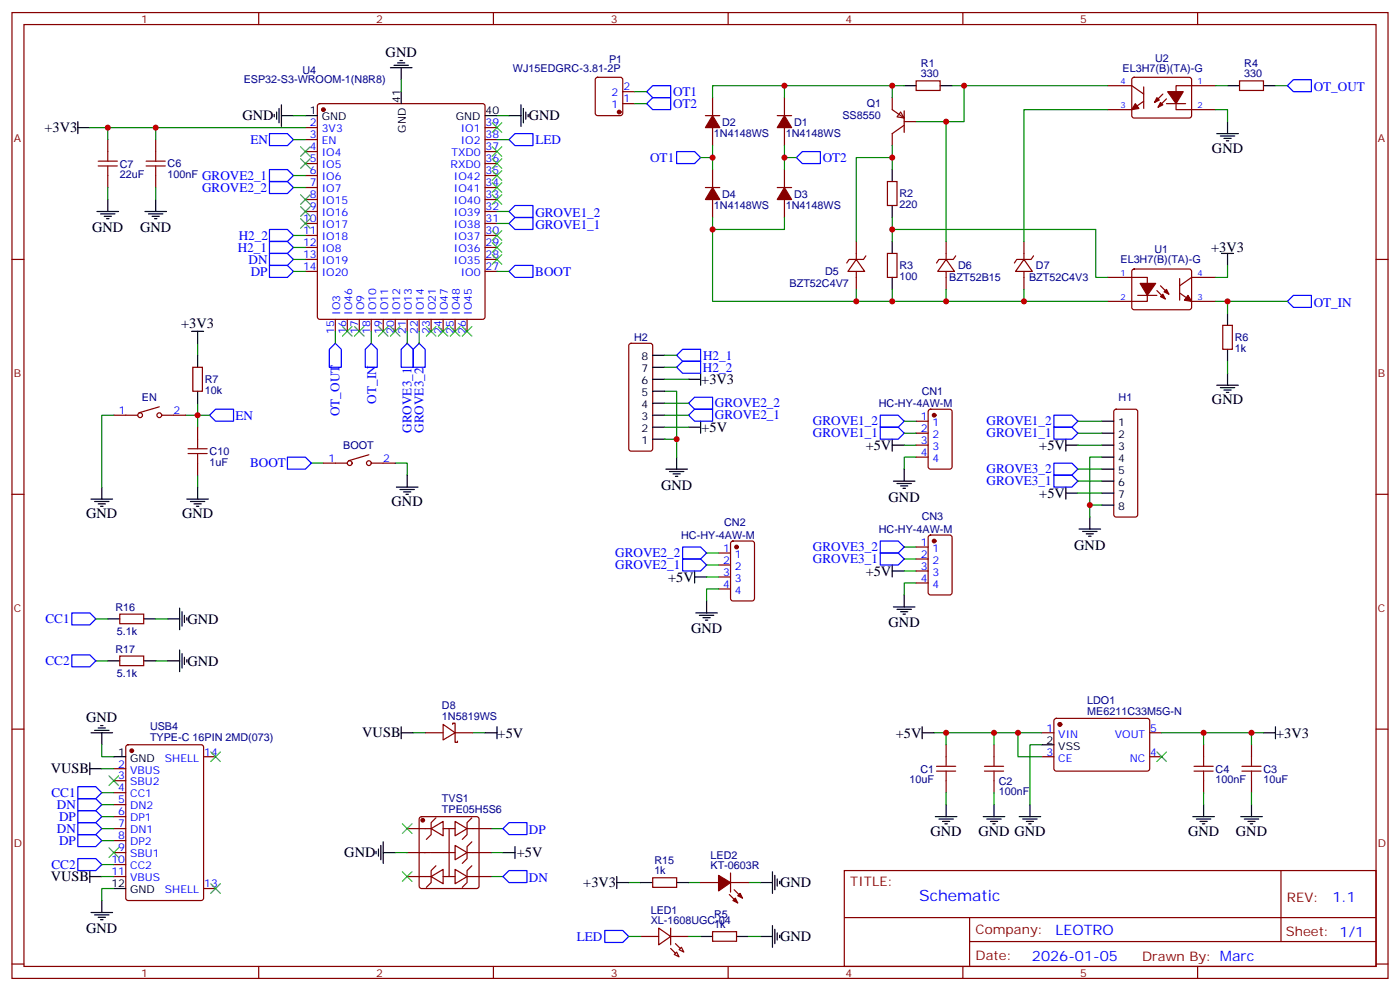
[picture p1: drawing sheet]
<svg xmlns="http://www.w3.org/2000/svg" width="412mm" height="292mm" viewBox="0 0 412 292" stroke-linecap="round" stroke-linejoin="round" font-family="sans-serif">
<g fill="none" stroke="#870000" stroke-width=".35">
<path d="M3.5 3.7h405.4v284.3h-405.4zM7.1 7.2h398.2v277.3h-398.2zM76.2 3.7v3.5M145.3 3.7v3.5M214.5 3.7v3.5M283.6 3.7v3.5M352.8 3.7v3.5M90 37.6h3.5M93.7 30.7l.5-.2h48l.5 .2 .2 .5v62.1l-.3 .5-.4 .2h-48l-.5-.2-.2-.5v-62.1zM142.9 37.6h3.5M175.6 23l.4-.2h6.7l.5 .2 .2 .5v9.8l-.2 .5-.5 .2h-6.7l-.5-.2-.2-.5v-9.8zM183.4 30.5h3.6"/>
<path d="M183.4 27h3.6M207.8 34h4.2M209.9 28.8v5.2M209.9 37.6v5.3M229 34h4.2M231.1 28.8v5.2M231.1 37.6v5.3M262.8 28.8v3.5l3.5 2.4M265.3 33l1 1.7-2.1-.3zM266.3 32.6v6.4M266.3 36.9l-3.5 2.4v3.6M266.3 35.8h3.6"/>
<path d="M269.9 23.8h7v2.8h-7zM326.3 25.2h7.1l3.5 2.5M333.6 23l.5-.2h16.5l.4 .7-.1 10.8-.6 .4h-16.5l-.4-.7v-10.5zM336.9 29.8l-3.5 2.5h-7.1M336.9 25.6v6.3M342.5 27.7l-2.4 2.5M343.6 29.1l-2.5 2.5M343.6 30.5h5.6M358.1 25.2h-11.7v7.1h11.7M365.1 23.8h7.1v2.8h-7.1zM31.7 41.1v3.5M31.7 51.7v3.5"/>
<path d="M45.9 41.1v3.5M45.9 51.7v3.5M90 55.2h3.5M90 41.1h3.5M90 44.6h3.5M90 48.2h3.5M90 51.7h3.5M90 58.7h3.5M142.9 55.2h3.5M142.9 41.1h3.5M142.9 44.6h3.5M142.9 48.2h3.5"/>
<path d="M142.9 51.7h3.5M142.9 58.7h3.5M207.8 55.2h4.2M209.9 49.9v5.3M209.9 58.7v5.3M229 55.2h4.2M231.1 49.9v5.3M231.1 58.7v5.3M261.4 53.4h2.8v7.1h-2.8zM3.5 76.4h3.6M90 76.4h3.5M90 62.3h3.5"/>
<path d="M90 65.8h3.5M90 69.3h3.5M90 72.8h3.5M90 79.9h3.5M142.9 76.4h3.5M142.9 62.3h3.5M142.9 65.8h3.5M142.9 69.3h3.5M142.9 72.8h3.5M142.9 79.9h3.5M252.2 76.4l2.5 3.5h-4.9zM252.2 71.1v5.3"/>
<path d="M252.2 79.9v5.3M255.1 75.3l-.7 1.1h-4.3l-.7 1M261.4 74.6h2.8v7.1h-2.8zM278.7 76.4l2.5 3.5h-5zM278.7 71.1v5.3M278.7 79.9v5.3M281.5 75.3l-.7 1.1h-4.2l-.7 1M301.6 76.4l2.5 3.5h-4.9zM301.6 71.1v5.3M301.6 79.9v5.3M304.4 75.3l-.7 1.1h-4.2l-.7 1M333.6 79.4l.5-.2 16.5 .1 .4 .6-.1 10.9-.6 .4-16.5-.1-.4-.6v-10.6z"/>
<path d="M405.3 76.4h3.6M98.8 94v3.5M102.3 94v3.5M105.8 94v3.5M109.4 94v3.5M112.9 94v3.5M116.4 94v3.5M119.9 94v3.5M123.5 94v3.5M127 94v3.5M130.5 94v3.5M134.1 94v3.5"/>
<path d="M137.6 94v3.5M326.3 81.7h11.7v7h-11.7M335.1 87h5.7M340.8 85.5l2.5 2.5M341.8 84.1l2.5 2.5M347.5 86.3l3.5 2.4h7.1M347.5 82v6.4M358.1 81.7h-7.1l-3.5 2.4M360.2 95.8h2.8v7h-2.8zM46.9 119.8l-6 1.7M56.8 108.1h2.8v7.1h-2.8zM185.4 101.3l.5-.2h5.7l.5 .2 .2 .5v30.3l-.3 .5-.4 .2h-5.7l-.5-.2-.2-.5v-30.3z"/>
<path d="M33.5 122.2h7.1M47.6 122.2h7.1M58.2 125.8v3.5M58.2 136.3v3.6M95.2 136.3h7.1M108.7 133.9l-6 1.7M109.4 136.3h7M269.9 124h3.5M269.9 127.5h3.5M269.9 131.1h3.5M269.9 134.6h3.5M273.6 120.7l.5-.2h5.7l.6 .4 .1 16.5-.5 .7h-5.9l-.6-.4-.1-16.5z"/>
<path d="M328.3 120.7l.5-.2h5.6l.5 .2 .2 .5v30.3l-.2 .5-.5 .2h-5.6l-.5-.2-.2-.5v-30.3zM3.5 145.5h3.6M215.4 159.5l.5-.2h5.6l.7 .4v16.5l-.4 .7h-5.9l-.7-.4v-16.5zM273.6 157.7l.5-.2h5.7l.6 .4 .1 16.5-.5 .7-5.9 .1-.6-.5-.1-16.5zM405.3 145.5h3.6M211.7 162.8h3.5M211.7 166.3h3.5M211.7 169.9h3.5M211.7 173.4h3.5M269.9 161h3.5M269.9 164.6h3.5M269.9 168.1h3.5"/>
<path d="M269.9 171.6h3.5M35.3 180.8h7v2.8h-7zM35.3 193.1h7v2.9h-7zM3.5 214.7h3.6M37.3 219.5l.4-.2h21.6l.6 .4 .1 44.7-.5 .7h-21.8l-.6-.4-.1-44.7zM125.2 215.7h5.3M130.5 213.3l3.6 2.4-3.6 2.1zM133.3 213.3v-.4h.8v2.8M134.1 215.7v2.8h.7v-.3M134.1 215.7h5.2M278.7 219.3v3.5M292.8 219.3v3.5"/>
<path d="M306.9 215.7h3.5M310.7 211.7l.4-.2h27.1l.5 .7-.1 14.4-.6 .4-27.1-.1-.5-.6v-14.1zM338.7 215.7h3.5M354.5 219.3v3.5M368.7 219.3v3.5M405.3 214.7h3.6M33.5 226.3h3.5M33.5 229.8h3.5M33.5 233.4h3.5M33.5 236.9h3.5M60 222.8h3.5M278.7 229.8v3.6"/>
<path d="M292.8 229.8v3.6M306.9 222.8h3.5M338.7 222.8h3.5M354.5 229.8v3.6M368.7 229.8v3.6M33.5 251h3.5M33.5 243.9h3.5M33.5 258.1h3.5M33.5 240.4h3.5M33.5 247.5h3.5M33.5 254.5h3.5M119.9 251h6.9"/>
<path d="M119.9 243.9h7.1M119.9 258.1h7.1M123.7 240.6l.5-.2h16.2l.5 .2 .2 .5v19.8l-.2 .5-.5 .2h-16.2l-.5-.2-.2-.5v-19.8zM127 243.9l3.5-2.1v4.3zM127 258.1l3.5-2.2v4.3zM128.4 240.8l-1.4 1.4v3.5l-1.4 1.4M128.4 254.9l-1.4 1.4v3.5l-1.4 1.4M134.1 248.9l3.5 2.1-3.5 2.1zM134.1 241.8l3.5 2.1-3.5 2.2zM134.1 255.9l3.5 2.2-3.5 2.1zM139 247.8l-1.4 1.4v3.6l-1.4 1.4M139 240.8l-1.4 1.4v3.5l-1.4 1.4"/>
<path d="M139 254.9l-1.4 1.4v3.5l-1.4 1.4M139.3 251h5.3M139.3 243.9h5.3M139.3 258.1h5.3M192.3 258.4h7v2.8h-7zM206.4 259.8h5.3M215.2 259.8h5.3M215.2 257v5.6M248.7 256.3h156.6v28.2h-156.6zM377.3 256.3v20.9M60 261.6h3.5M188.7 275.7h5.3"/>
<path d="M194 273.2l3.6 2.5-3.6 2.5zM197.6 275.7h5.2M197.6 273.2v5M200 279.6l.7-.7 .7 1.4zM209.9 274.3h7.1v2.8h-7.1zM214.8 263.3l2.5 2.5M216.3 261.9l2.4 2.5M248.7 270.1h156.5M285.6 277.2h119.6M285.6 270.1v14.2M3.5 283.8h3.6M76.2 284.5v3.5"/>
<path d="M145.3 284.5v3.5M198.6 281l.7-.7 .7 1.4zM214.5 284.5v3.5M283.6 284.5v3.5M352.8 284.5v3.5M405.3 283.8h3.6"/>
<circle cx="41.3" cy="122.2" r=".71"/>
<circle cx="46.9" cy="122.2" r=".71"/>
<circle cx="103" cy="136.3" r=".71"/>
<circle cx="108.7" cy="136.3" r=".71"/>
</g>
<g fill="#870000" stroke="#870000" stroke-width=".35">
<path d="M334.4 30.5l1.1 1.4-2.1 .4z"/>
<path d="M341.8 30.2l.7 .7-1.4 .7z"/>
<path d="M340.8 28.8l.7 .7-1.4 .7z"/>
<path d="M344 27h4.5l-2.1 3.5z"/>
<path d="M231.1 34l2.1 3.6h-4.2z"/>
<path d="M231.1 55.2l2.1 3.5h-4.2z"/>
<path d="M209.9 55.2l2.1 3.5h-4.2z"/>
<path d="M209.9 34l2.1 3.6h-4.2z"/>
<path d="M350 87l1 1.7-2.1-.3z"/>
<path d="M341.8 87.3l.7-.7 .8 1.4z"/>
<path d="M343.6 85.2l.7 1.4-1.4-.7z"/>
<path d="M335.8 83.4h4.6l-2.4 3.6z"/>
<path d="M199 277.8l1.4 1.4z"/>
<path d="M197.6 279.2l1.4 1.4z"/>
<path d="M217.3 263.7l.7-.7 .7 1.4z"/>
<path d="M216.6 264.4l.7 1.4-1.4-.7z"/>
<path d="M211.7 257.7l3.5 2.1-3.5 2.5z"/>
<circle cx="312.2" cy="213.3" r=".53"/>
<circle cx="124.5" cy="241.5" r=".53"/>
<circle cx="38.8" cy="221" r=".53"/>
<circle cx="95.2" cy="32.3" r=".53"/>
<circle cx="217" cy="161" r=".53"/>
<circle cx="275.2" cy="122.2" r=".53"/>
<circle cx="182.4" cy="33" r=".53"/>
<circle cx="275.2" cy="159.3" r=".53"/>
</g>
<g fill="none" stroke="#008700" stroke-width=".35">
<path d="M26.5 37.6h63.5M31.7 37.6v3.5M45.9 37.6v3.5M86.4 34h3.6M118.2 23.5v3.5M146.4 34h3.5M187 30.5h3.5M187 27h3.5M231.1 25.2v3.6M262.8 25.2v3.6M266.3 25.2h-56.4v3.6M278.7 35.8v35.3"/>
<path d="M280.5 25.2h45.8M284 25.2v10.6h-14.1M326.3 32.3h-24.7v38.8M358.1 32.3h3.5v3.5M358.1 25.2h3.5M375.7 25.2h3.5M31.7 55.2v3.5M45.9 55.2v3.5M86.4 41.1h3.6M86.4 51.7h3.6M86.4 55.2h3.6M146.4 41.1h3.5"/>
<path d="M206.4 46.4h3.5M209.9 42.9v7M231.1 42.9v7M231.1 46.4h3.5M262.8 46.4h-10.6v24.7M262.8 42.9v7M86.4 79.9h3.6M86.4 76.4h3.6M86.4 72.8h3.6M86.4 69.3h3.6M146.4 79.9h3.5M146.4 65.8h3.5"/>
<path d="M146.4 62.3h3.5M209.9 64v24.7h116.4M231.1 64v3.6h-21.2M262.8 67.6h60v14.1h3.5M262.8 64v7.1M361.6 78.1v3.6h-3.5M98.8 97.5v3.6M109.4 97.5v3.6M119.9 97.5v3.6M123.5 97.5v3.6M252.2 85.2v3.5M262.8 85.2v3.5"/>
<path d="M278.7 85.2v3.5M301.6 85.2v3.5M358.1 88.7h3.5v3.6M361.6 88.7h17.6M58.2 101.1v3.5M58.2 118.7v7.1M195.8 115.2h3.5v19.4M195.8 118.7h7M195.8 111.7h7M195.8 104.6h3.5M195.8 108.1h3.5M361.6 106.4v3.5"/>
<path d="M33.5 122.2h-3.5v21.2M54.7 122.2h7M58.2 139.9v3.5M91.7 136.3h3.5M116.4 136.3h3.5v3.6M195.8 122.2h7M195.8 129.3h3.5M195.8 125.8h7M266.3 131.1h3.6M266.3 127.5h3.6M266.3 124h3.6M269.9 134.6h-3.6v3.5"/>
<path d="M317.5 131.1h7.1M317.5 127.5h7.1M317.5 124h7.1M317.5 138.1h7.1M324.6 134.6h-3.6v17.6M317.5 145.2h7.1M317.5 141.6h7.1M321 148.7h3.6M208.1 169.9h3.6M208.1 166.3h3.6M208.1 162.8h3.6M211.7 173.4h-3.6v3.5"/>
<path d="M266.3 168.1h3.6M266.3 164.6h3.6M266.3 161h3.6M269.9 171.6h-3.6v3.6M28.2 182.2h3.5M28.2 194.6h3.5M45.9 182.2h3.5M45.9 194.6h3.5M30 219.3v3.5h3.5M121.7 215.7h3.5M139.3 215.7h3.6M275.2 215.7h31.7"/>
<path d="M278.7 215.7v3.6M292.8 215.7v3.6M299.9 215.7v7.1h7M306.9 219.3h-3.5v17.6M342.2 215.7h30M354.5 215.7v3.6M368.7 215.7v3.6M30 226.3h3.5M30 233.4h3.5M30 236.9h3.5M278.7 233.4v3.5M292.8 233.4v3.5"/>
<path d="M354.5 233.4v3.5M368.7 233.4v3.5M30 243.9h3.5M30 258.1h3.5M30 240.4h3.5M30 247.5h3.5M30 254.5h3.5M116.4 251h3.5M144.6 243.9h3.6M144.6 251h3.6M144.6 258.1h3.6M185.2 259.8h3.5"/>
<path d="M202.8 259.8h3.6M220.5 259.8h3.5M33.5 261.6h-3.5v3.5M185.2 275.7h3.5M202.8 275.7h3.6M220.5 275.7h3.5"/>
</g>
<g fill="none" stroke="#00f" stroke-width=".35">
<path d="M79.4 39.3h5.3l1.7 1.8-1.7 1.8h-5.3zM192.3 25.2h5.3v3.6h-5.3l-1.8-1.8zM192.3 28.8h5.3v3.5h-5.3l-1.8-1.8zM381 23.5h5.3v3.5h-5.3l-1.8-1.8zM79.4 53.4h5.3l1.7 1.8-1.7 1.8h-5.3zM79.4 49.9h5.3l1.7 1.8-1.7 1.7h-5.3zM149.9 41.1l1.8-1.8h5.3v3.6h-5.3zM199.3 44.6h5.3l1.8 1.8-1.8 1.8h-5.3zM234.6 46.4l1.8-1.8h5.3v3.6h-5.3zM79.4 74.6h5.3l1.7 1.8-1.7 1.7h-5.3zM79.4 78.1h5.3l1.7 1.8-1.7 1.8h-5.3zM79.4 71.1h5.3l1.7 1.7-1.7 1.8h-5.3z"/>
<path d="M79.4 67.6h5.3l1.7 1.7-1.7 1.8h-5.3zM149.9 79.9l1.8-1.8h5.3v3.6h-5.3zM151.7 60.5h5.3v3.5h-5.3l-1.8-1.7zM151.7 64h5.3v3.6h-5.3l-1.8-1.8zM381 87h5.3v3.5h-5.3l-1.8-1.8zM97 102.8l1.8-1.7 1.7 1.7v5.3h-3.5zM107.6 102.8l1.8-1.7 1.7 1.7v5.3h-3.5zM119.9 101.1l1.8 1.7v5.3h-3.5v-5.3zM123.5 101.1l1.7 1.7v5.3h-3.5v-5.3zM199.3 108.1l1.8-1.7h5.3v3.5h-5.3zM201.1 102.8h5.3v3.6h-5.3l-1.8-1.8zM204.6 116.9h5.3v3.6h-5.3l-1.8-1.8z"/>
<path d="M63.5 120.5h5.3v3.5h-5.3l-1.8-1.8zM84.7 134.6h5.3l1.7 1.7-1.7 1.8h-5.3zM204.6 120.5h5.3v3.5h-5.3l-1.8-1.8zM259.3 125.8h5.3l1.7 1.7-1.7 1.8h-5.3zM259.3 122.2h5.3l1.7 1.8-1.7 1.8h-5.3zM310.4 122.2h5.3l1.8 1.8-1.8 1.8h-5.3zM310.4 125.8h5.3l1.8 1.7-1.8 1.8h-5.3zM310.4 139.9h5.3l1.8 1.7-1.8 1.8h-5.3zM310.4 136.3h5.3l1.8 1.8-1.8 1.8h-5.3zM259.3 159.3h5.3l1.7 1.7-1.7 1.8h-5.3zM201.1 164.6h5.3l1.7 1.7-1.7 1.8h-5.3zM201.1 161h5.3l1.7 1.8-1.7 1.8h-5.3z"/>
<path d="M259.3 162.8h5.3l1.7 1.8-1.7 1.7h-5.3zM21.2 180.4h5.3l1.7 1.8-1.7 1.8h-5.3zM21.2 192.8h5.3l1.7 1.8-1.7 1.7h-5.3zM22.9 238.7h5.3l1.8 1.7-1.8 1.8h-5.3zM22.9 231.6h5.3l1.8 1.8-1.8 1.7h-5.3zM22.9 235.1h5.3l1.8 1.8-1.8 1.8h-5.3zM22.9 242.2h5.3l1.8 1.7-1.8 1.8h-5.3zM22.9 245.7h5.3l1.8 1.8-1.8 1.7h-5.3zM22.9 252.8h5.3l1.8 1.7-1.8 1.8h-5.3zM148.2 243.9l1.7-1.7h5.3v3.5h-5.3zM148.2 258.1l1.7-1.8h5.3v3.5h-5.3zM178.2 273.9h5.2l1.8 1.8-1.8 1.8h-5.2z"/>
</g>
<g fill="none" stroke="#000" stroke-width=".35">
<path d="M115 19.9h6.4M116.1 19.2h4.2M117.1 18.5h2.1M117.8 17.8h.7M118.2 19.9v3.6M22.9 37.6h3.6M22.9 35.8v3.5M80.8 33.7v.7M81.5 33v2.1M82.2 31.9v4.3M82.9 34h3.5M82.9 30.9v6.3"/>
<path d="M90 34h3.5M118.2 27v3.5M142.9 34h3.5M149.9 34h3.6M153.5 30.9v6.3M154.2 31.9v4.3M154.9 33v2.1M155.6 33.7v.7M266.3 25.2h3.6M276.9 25.2h3.6M358.4 39.3h6.4M361.6 25.2h3.5"/>
<path d="M361.6 35.8v3.5M372.2 25.2h3.5M31.7 58.7v3.6M45.9 58.7v3.6M262.8 49.9v3.5M359.5 40h4.2M360.5 40.7h2.2M361.2 41.5h.7M28.6 62.3h6.3M29.6 63h4.3M30.7 63.7h2.1M31.4 64.4h.7"/>
<path d="M42.7 62.3h6.3M43.7 63h4.3M44.8 63.7h2.1M45.5 64.4h.7M262.8 60.5v3.5M262.8 71.1v3.5M359.8 74.6h3.6M361.6 74.6v3.5M56.4 97.5h3.6M58.2 97.5v3.6M262.8 81.7v3.5M361.6 92.3v3.5"/>
<path d="M58.2 104.6v3.5M58.2 115.2v3.5M192.3 118.7h3.5M192.3 115.2h3.5M192.3 111.7h3.5M192.3 108.1h3.5M192.3 104.6h3.5M202.8 111.7h3.6M206.4 109.9v3.5M358.4 113.4h6.4M359.5 114.1h4.2M360.5 114.8h2.2"/>
<path d="M361.2 115.5h.7M361.6 102.8v3.6M361.6 109.9v3.5M119.9 139.9v3.5M192.3 125.8h3.5M192.3 129.3h3.5M192.3 122.2h3.5M196.1 138.1h6.4M197.2 138.8h4.2M198.3 139.5h2.1M199.3 134.6v3.5M202.8 125.8h3.6"/>
<path d="M206.4 124v3.5M262.8 129.3v3.5M262.8 131.1h3.5M266.3 138.1v3.5M314 131.1h3.5M314 129.3v3.5M324.6 131.1h3.5M324.6 124h3.5M324.6 127.5h3.5M324.6 134.6h3.5M324.6 138.1h3.5M26.8 146.9h6.4"/>
<path d="M27.9 147.6h4.2M28.9 148.3h2.1M29.6 149h.7M30 143.4v3.5M55 146.9h6.4M56.1 147.6h4.2M57.1 148.3h2.2M57.9 149h.7M58.2 143.4v3.5M116.8 143.4h6.3M117.8 144.1h4.3M118.9 144.8h2.1"/>
<path d="M119.6 145.5h.7M199 140.2h.7M263.2 141.6h6.3M264.2 142.3h4.3M265.3 143.1h2.1M266 143.8h.7M314 145.2h3.5M314 143.4v3.5M317.9 155.8h6.3M318.9 156.5h4.2M320 157.2h2.1M320.7 157.9h.7"/>
<path d="M321 152.2v3.6M324.6 141.6h3.5M324.6 145.2h3.5M324.6 148.7h3.5M52.9 179v6.4M204.6 169.9h3.5M204.6 168.1v3.5M208.1 176.9v3.5M262.8 166.3v3.6M262.8 168.1h3.5M263.2 178.7h6.3M264.2 179.4h4.3"/>
<path d="M266.3 175.2v3.5M31.7 182.2h3.6M31.7 194.6h3.6M42.3 182.2h3.6M42.3 194.6h3.6M49.4 182.2h3.5M49.4 194.6h3.5M52.9 191.4v6.3M53.6 180.1v4.2M53.6 192.4v4.3M54.3 181.2v2.1M54.3 193.5v2.1"/>
<path d="M55 181.9v.7M55 194.2v.7M205 180.4h6.3M206 181.2h4.3M207.1 181.9h2.1M207.8 182.6h.7M265.3 180.1h2.1M266 180.8h.7M26.8 215.7h6.4M27.9 215h4.2M28.9 214.3h2.1M29.6 213.6h.7"/>
<path d="M30 215.7v3.6M118.2 215.7h3.5M118.2 214v3.5M142.9 215.7h3.5M146.4 214v3.5M271.6 215.7h3.6M271.6 214v3.5M306.9 219.3h3.5M372.2 215.7h3.5M375.7 214v3.5M26.5 226.3h3.5M26.5 224.5v3.6"/>
<path d="M33.5 222.8h3.5M278.7 236.9v3.5M292.8 236.9v3.5M303.4 236.9v3.5M354.5 236.9v3.5M368.7 236.9v3.5M26.5 256.3v3.5M26.5 258.1h3.5M110.8 250.6v.8M111.5 249.9v2.2M112.2 248.9v4.2M112.9 251h3.5"/>
<path d="M112.9 247.8v6.4M148.2 251h3.5M151.7 249.2v3.6M181.7 259.8h3.5M181.7 258.1v3.5M188.7 259.8h3.6M199.3 259.8h3.5M224 259.8h3.5M227.5 256.6v6.4M228.2 257.7v4.2M229 258.8v2.1M229.7 259.5v.7"/>
<path d="M275.5 240.4h6.4M276.6 241.1h4.2M277.6 241.8h2.2M278.3 242.5h.7M289.6 240.4h6.4M290.7 241.1h4.2M291.7 241.8h2.2M292.5 242.5h.7M300.2 240.4h6.4M301.3 241.1h4.2M302.3 241.8h2.1M303 242.5h.7"/>
<path d="M351.4 240.4h6.3M352.4 241.1h4.3M353.5 241.8h2.1M354.2 242.5h.7M365.5 240.4h6.3M366.5 241.1h4.3M367.6 241.8h2.1M368.3 242.5h.7M26.8 268.6h6.4M27.9 269.3h4.2M28.9 270.1h2.1M29.6 270.8h.7"/>
<path d="M30 265.1v3.5M33.5 261.6h3.5M206.4 275.7h3.5M217 275.7h3.5M224 275.7h3.5M227.5 272.5v6.4M228.2 273.6v4.2M229 274.6v2.2M229.7 275.3v.7"/>
</g>
<g fill="none" stroke="#a10000" stroke-width=".35">
<path d="M28.9 48.9h5.7M28.9 47.4h5.7M31.7 44.6v2.8M31.7 48.9v2.8M43 48.9h5.7M43 47.4h5.7M45.9 44.6v2.8M45.9 48.9v2.8M55.4 133.5h5.6M55.4 132.1h5.6M58.2 129.3v2.8M58.2 133.5v2.8"/>
<path d="M275.9 227h5.6M275.9 225.6h5.6M278.7 222.8v2.8M278.7 227v2.8M290 227h5.6M290 225.6h5.6M292.8 222.8v2.8M292.8 227v2.8M351.7 227h5.7M351.7 225.6h5.7M354.5 222.8v2.8M354.5 227v2.8"/>
<path d="M365.8 227h5.7M365.8 225.6h5.7M368.7 222.8v2.8M368.7 227v2.8"/>
</g>
<g fill="none" stroke="#3c3" stroke-width=".35">
<path d="M145 36.2l2.8 2.8M147.8 36.2l-2.8 2.8M88.5 43.2l2.9 2.8M88.5 46.7l2.9 2.9M88.5 57.3l2.9 2.8M91.4 43.2l-2.9 2.8M91.4 46.7l-2.9 2.9M91.4 57.3l-2.9 2.8M145 43.2l2.8 2.8M145 46.7l2.8 2.9M145 50.3l2.8 2.8M145 53.8l2.8 2.8"/>
<path d="M145 57.3l2.8 2.8M147.8 43.2l-2.8 2.8M147.8 46.7l-2.8 2.9M147.8 50.3l-2.8 2.8M147.8 53.8l-2.8 2.8M147.8 57.3l-2.8 2.8M88.5 60.9l2.9 2.8M88.5 64.4l2.9 2.8M91.4 60.9l-2.9 2.8M91.4 64.4l-2.9 2.8M145 75l2.8 2.8M145 71.4l2.8 2.9"/>
<path d="M145 67.9l2.8 2.8M147.8 75l-2.8 2.8M147.8 71.4l-2.8 2.9M147.8 67.9l-2.8 2.8M100.9 96.1l2.8 2.9M103.7 96.1l-2.8 2.9M104.4 96.1l2.8 2.9M107.2 96.1l-2.8 2.9M111.5 96.1l2.8 2.9M114.3 96.1l-2.8 2.9M115 96.1l2.8 2.9M117.8 96.1l-2.8 2.9"/>
<path d="M125.6 96.1l2.8 2.9M128.4 96.1l-2.8 2.9M129.1 96.1l2.8 2.9M131.9 96.1l-2.8 2.9M132.6 96.1l2.9 2.9M135.5 96.1l-2.9 2.9M136.2 96.1l2.8 2.9M139 96.1l-2.8 2.9M32.1 228.4l2.8 2.8M34.9 228.4l-2.8 2.8M62.1 221.4l2.8 2.8M64.9 221.4l-2.8 2.8"/>
<path d="M340.8 221.4l2.8 2.8M343.6 221.4l-2.8 2.8M32.1 249.6l2.8 2.8M34.9 249.6l-2.8 2.8M118.5 242.5l2.9 2.9M118.5 256.6l2.9 2.9M121.4 242.5l-2.9 2.9M121.4 256.6l-2.9 2.9M62.1 260.2l2.8 2.8M64.9 260.2l-2.8 2.8"/>
</g>
<path d="M127 251h7.1M130.5 243.9h3.6M130.5 258.1h3.6M132.3 243.9v14.2M137.6 243.9h1.7M137.6 251h1.7M137.6 258.1h1.7" fill="none" stroke="#800000" stroke-width=".35"/>
<g fill="#c00">
<circle cx="58.2" cy="122.2" r=".88"/>
<circle cx="278.7" cy="215.7" r=".88"/>
<circle cx="368.7" cy="215.7" r=".88"/>
<circle cx="299.9" cy="215.7" r=".88"/>
<circle cx="354.5" cy="215.7" r=".88"/>
<circle cx="292.8" cy="215.7" r=".88"/>
<circle cx="209.9" cy="67.6" r=".88"/>
<circle cx="262.8" cy="25.2" r=".88"/>
<circle cx="262.8" cy="88.7" r=".88"/>
<circle cx="262.8" cy="67.6" r=".88"/>
<circle cx="262.8" cy="46.4" r=".88"/>
<circle cx="301.6" cy="88.7" r=".88"/>
<circle cx="284" cy="25.2" r=".88"/>
<circle cx="278.7" cy="88.7" r=".88"/>
<circle cx="278.7" cy="35.8" r=".88"/>
<circle cx="252.2" cy="88.7" r=".88"/>
<circle cx="231.1" cy="46.4" r=".88"/>
<circle cx="209.9" cy="46.4" r=".88"/>
<circle cx="231.1" cy="25.2" r=".88"/>
<circle cx="361.6" cy="88.7" r=".88"/>
<circle cx="31.8" cy="37.6" r=".88"/>
<circle cx="45.9" cy="37.6" r=".88"/>
<circle cx="321" cy="148.7" r=".88"/>
<circle cx="199.3" cy="129.3" r=".88"/>
</g>
<text font-size="4.6" fill="#00f" x="270.8" y="265.3">Schematic</text>
<g font-size="4.2">
<text x="113.6" y="16.7">GND</text>
<text x="71.4" y="35.5">GND</text>
<text x="155.8" y="35.5">GND</text>
<text x="13.1" y="39">+3V3</text>
<text x="357" y="45">GND</text>
<text x="27.2" y="68.3">GND</text>
<text x="41.3" y="68.3">GND</text>
<text x="356.8" y="74.3">+3V3</text>
<text x="53.4" y="96.5">+3V3</text>
<text x="206.6" y="113.1">+3V3</text>
<text x="357" y="119.1">GND</text>
<text x="206.7" y="127.2">+5V</text>
<text x="255" y="132.5">+5V</text>
<text x="306.2" y="132.5">+5V</text>
<text x="115.4" y="149">GND</text>
<text x="194.8" y="144.2">GND</text>
<text x="261.8" y="147.7">GND</text>
<text x="306.2" y="146.6">+5V</text>
<text x="25.4" y="152.6">GND</text>
<text x="53.6" y="152.6">GND</text>
<text x="316.4" y="161.8">GND</text>
<text x="196.8" y="171.3">+5V</text>
<text x="255" y="169.5">+5V</text>
<text x="55.2" y="183.6">GND</text>
<text x="261.8" y="184.7">GND</text>
<text x="203.6" y="186.5">GND</text>
<text x="55.2" y="196">GND</text>
<text x="25.4" y="212.5">GND</text>
<text x="106.7" y="217.1">VUSB</text>
<text x="146.6" y="217.1">+5V</text>
<text x="263.9" y="217.1">+5V</text>
<text x="375.9" y="217.2">+3V3</text>
<text x="15" y="227.7">VUSB</text>
<text x="274.1" y="246.1">GND</text>
<text x="288.2" y="246.1">GND GND</text>
<text x="350" y="246.1">GND</text>
<text x="364.1" y="246.1">GND</text>
<text x="101.4" y="252.4">GND</text>
<text x="152.2" y="252.4">+5V</text>
<text x="15" y="259.5">VUSB</text>
<text x="171.8" y="261.2">+3V3</text>
<text x="229.8" y="261.2">GND</text>
<text x="25.4" y="274.7">GND</text>
<text x="229.8" y="277.1">GND</text>
</g>
<g font-size="4.2" fill="#00f">
<text x="392.5" y="265.6">1.1</text>
<text x="310.9" y="275.1">LEOTRO</text>
<text x="304" y="282.9">2026-01-05</text>
</g>
<g font-size="3.9" fill="#00f">
<text x="198.3" y="28.3">OT1</text>
<text x="387" y="26.7">OT_OUT</text>
<text x="198.3" y="31.8">OT2</text>
<text x="73.7" y="42.3">EN</text>
<text x="157.7" y="42.3">LED</text>
<text x="191.5" y="47.6">OT1</text>
<text x="242.4" y="47.7">OT2</text>
<text x="59.5" y="52.9">GROVE2_1</text>
<text x="59.5" y="56.5">GROVE2_2</text>
<text x="157.7" y="63.9">GROVE1_2</text>
<text x="70.3" y="70.6">H2_2</text>
<text x="157.7" y="67.4">GROVE1_1</text>
<text x="70.1" y="74.1">H2_1</text>
<text x="73.2" y="77.7">DN</text>
<text x="73.9" y="81.2">DP</text>
<text x="157.7" y="81.3">BOOT</text>
<text x="387" y="90.2">OT_IN</text>
<text x="207.1" y="105.9">H2_1</text>
<text x="207.1" y="109.4">H2_2</text>
<text x="110.8" y="118.8" transform="rotate(-90 110.8 118.8)">OT_IN</text>
<text x="210.6" y="120">GROVE2_2</text>
<text x="69.4" y="123.6">EN</text>
<text x="100" y="122.5" transform="rotate(-90 100 122.5)">OT_OUT</text>
<text x="210.6" y="123.5">GROVE2_1</text>
<text x="239.5" y="125.3">GROVE1_2</text>
<text x="290.6" y="125.3">GROVE1_2</text>
<text x="121.2" y="127.4" transform="rotate(-90 121.2 127.4)">GROVE3_1</text>
<text x="124.7" y="127.4" transform="rotate(-90 124.7 127.4)">GROVE3_2</text>
<text x="239.5" y="128.8">GROVE1_1</text>
<text x="290.6" y="128.8">GROVE1_1</text>
<text x="73.7" y="137.5">BOOT</text>
<text x="290.6" y="142.9">GROVE3_1</text>
<text x="290.6" y="139.4">GROVE3_2</text>
<text x="181.2" y="167.6">GROVE2_1</text>
<text x="181.2" y="164.1">GROVE2_2</text>
<text x="239.5" y="165.8">GROVE3_1</text>
<text x="239.5" y="162.3">GROVE3_2</text>
<text x="13.4" y="183.5">CC1</text>
<text x="13.4" y="195.8">CC2</text>
<text x="15.2" y="234.6">CC1</text>
<text x="16.8" y="238.2">DN</text>
<text x="16.8" y="245.2">DN</text>
<text x="17.4" y="241.7">DP</text>
<text x="155.8" y="245.5">DP</text>
<text x="17.4" y="248.8">DP</text>
<text x="15.2" y="255.8">CC2</text>
<text x="155.8" y="259.6">DN</text>
<text x="169.9" y="276.9">LED</text>
</g>
<g font-size="3.9" fill="#800">
<text x="250.5" y="260.9">TITLE:</text>
<text x="379.1" y="265.6">REV:</text>
<text x="287.4" y="275.1">Company:</text>
<text x="378.7" y="275.7">Sheet: 1/1</text>
<text x="287.4" y="282.8">Date:</text>
<text x="336.4" y="282.8">Drawn By: Marc</text>
</g>
<g font-size="3.2" fill="#800">
<text x="41.6" y="6.7">1</text>
<text x="110.8" y="6.7">2</text>
<text x="179.9" y="6.7">3</text>
<text x="249.1" y="6.7">4</text>
<text x="318.2" y="6.7">5</text>
<text x="4.1" y="41.8">A</text>
<text x="405.9" y="41.8">A</text>
<text x="4.1" y="110.9">B</text>
<text x="405.9" y="110.9">B</text>
<text x="4.1" y="180.1">C</text>
<text x="405.9" y="180.1">C</text>
<text x="4.1" y="249.2">D</text>
<text x="405.9" y="249.2">D</text>
<text x="41.6" y="287.5">1</text>
<text x="110.8" y="287.5">2</text>
<text x="179.9" y="287.5">3</text>
<text x="249.1" y="287.5">4</text>
<text x="318.2" y="287.5">5</text>
</g>
<g font-size="3.2" fill="#000080">
<text x="89.1" y="21.9">U4</text>
<text x="151.1" y="21.1">WJ15EDGRC-3.81-2P</text>
<text x="179.4" y="18.5">P1</text>
<text x="271.3" y="22.8">330</text>
<text x="271.3" y="19.6">R1</text>
<text x="330.7" y="21.1">EL3H7(B)(TA)-G</text>
<text x="340.2" y="18.1">U2</text>
<text x="366.5" y="22.8">330</text>
<text x="366.5" y="19.6">R4</text>
<text x="71.8" y="24.6">ESP32-S3-WROOM-1(N8R8)</text>
<text x="248.1" y="35.2">SS8550</text>
<text x="255.3" y="31.6">Q1</text>
<text x="210.3" y="40.5">1N4148WS</text>
<text x="212.7" y="37">D2</text>
<text x="231.5" y="40.5">1N4148WS</text>
<text x="233.9" y="37">D1</text>
<text x="35.3" y="52.5">22uF</text>
<text x="35.3" y="49.3">C7</text>
<text x="49.4" y="52.5">100nF</text>
<text x="49.4" y="49.3">C6</text>
<text x="212.7" y="58.1">D4</text>
<text x="233.9" y="58.1">D3</text>
<text x="264.9" y="58.1">R2</text>
<text x="210.3" y="61.6">1N4148WS</text>
<text x="231.5" y="61.6">1N4148WS</text>
<text x="264.9" y="61.3">220</text>
<text x="330.1" y="77.5">EL3H7(B)(TA)-G</text>
<text x="340.1" y="74.6">U1</text>
<text x="243.1" y="81">D5</text>
<text x="264.9" y="82.4">100</text>
<text x="264.9" y="79.3">R3</text>
<text x="279.6" y="82.8">BZT52B15</text>
<text x="282.2" y="79.3">D6</text>
<text x="303.1" y="82.8">BZT52C4V3</text>
<text x="305.2" y="79.3">D7</text>
<text x="232.6" y="84.6">BZT52C4V7</text>
<text x="186.8" y="100.5">H2</text>
<text x="363.7" y="100.5">R6</text>
<text x="363.7" y="103.6">1k</text>
<text x="60.3" y="112.8">R7</text>
<text x="41.8" y="118.1">EN</text>
<text x="60.3" y="116">10k</text>
<text x="258.9" y="119.8">HC-HY-4AW-M</text>
<text x="271.5" y="116.2">CN1</text>
<text x="329.5" y="118.1">H1</text>
<text x="61.7" y="137.1">1uF</text>
<text x="61.7" y="133.9">C10</text>
<text x="101.1" y="132.2">BOOT</text>
<text x="213.3" y="155">CN2</text>
<text x="271.5" y="153.2">CN3</text>
<text x="200.7" y="158.6">HC-HY-4AW-M</text>
<text x="258.9" y="156.9">HC-HY-4AW-M</text>
<text x="34" y="179.8">R16</text>
<text x="34.5" y="186.9">5.1k</text>
<text x="34" y="192.2">R17</text>
<text x="34.5" y="199.2">5.1k</text>
<text x="130.2" y="208.7">D8</text>
<text x="320.3" y="207.3">LDO1</text>
<text x="44.2" y="214.9">USB4</text>
<text x="130.2" y="211.8">1N5819WS</text>
<text x="320.3" y="210.4">ME6211C33M5G-N</text>
<text x="44.2" y="218.1">TYPE-C 16PIN 2MD(073)</text>
<text x="271.1" y="227.5">C1</text>
<text x="358.1" y="227.4">C4</text>
<text x="372.2" y="227.5">C3</text>
<text x="267.9" y="230.6">10uF</text>
<text x="294.2" y="231">C2</text>
<text x="358.1" y="230.6">100nF</text>
<text x="372.2" y="230.6">10uF</text>
<text x="130.2" y="239.4">TPE05H5S6</text>
<text x="130.2" y="236.1">TVS1</text>
<text x="294.2" y="234.1">100nF</text>
<text x="192.7" y="257.4">1k</text>
<text x="192.7" y="254.4">R15</text>
<text x="209.3" y="255.9">KT-0603R</text>
<text x="209.3" y="253">LED2</text>
<text x="191.7" y="269">LED1</text>
<text x="191.7" y="272.2">XL-1608UGC-04</text>
<text x="210.4" y="273.2">1k</text>
<text x="210.4" y="270.3">R5</text>
</g>
<g font-size="3.2" fill="#00f">
<text x="180.1" y="28.4">2</text>
<text x="183.6" y="26.6">2</text>
<text x="180.1" y="31.9">1</text>
<text x="183.6" y="30.2">1</text>
<text x="91.3" y="37.2">2</text>
<text x="91.3" y="40.7">3</text>
<text x="94.8" y="39">3V3</text>
<text x="135.7" y="39">IO1</text>
<text x="143.1" y="40.7">38</text>
<text x="143.1" y="37.2">39</text>
<text x="91.3" y="44.3">4</text>
<text x="91.3" y="47.8">5</text>
<text x="94.8" y="42.5">EN</text>
<text x="94.8" y="46">IO4</text>
<text x="133" y="46">TXD0</text>
<text x="135.7" y="42.5">IO2</text>
<text x="143.1" y="47.8">36</text>
<text x="143.1" y="44.3">37</text>
<text x="91.3" y="51.3">6</text>
<text x="94.8" y="49.6">IO5</text>
<text x="94.8" y="53.1">IO6</text>
<text x="132.7" y="49.6">RXD0</text>
<text x="133.7" y="53.1">IO42</text>
<text x="143.1" y="51.3">35</text>
<text x="91.3" y="54.9">7</text>
<text x="91.3" y="58.4">8</text>
<text x="94.8" y="56.6">IO7</text>
<text x="133.7" y="56.6">IO41</text>
<text x="143.1" y="58.4">33</text>
<text x="143.1" y="54.9">34</text>
<text x="89.3" y="65.4">10</text>
<text x="91.3" y="61.9">9</text>
<text x="94.8" y="60.1">IO15</text>
<text x="94.8" y="63.7">IO16</text>
<text x="133.7" y="63.7">IO39</text>
<text x="133.7" y="60.1">IO40</text>
<text x="143.1" y="65.4">31</text>
<text x="143.1" y="61.9">32</text>
<text x="89.3" y="69">11</text>
<text x="94.8" y="67.2">IO17</text>
<text x="94.8" y="70.7">IO18</text>
<text x="133.7" y="70.7">IO37</text>
<text x="133.7" y="67.2">IO38</text>
<text x="143.1" y="69">30</text>
<text x="89.3" y="72.5">12</text>
<text x="89.3" y="76">13</text>
<text x="94.8" y="74.3">IO8</text>
<text x="94.8" y="77.8">IO19</text>
<text x="133.7" y="77.8">IO35</text>
<text x="133.7" y="74.3">IO36</text>
<text x="143.1" y="76">28</text>
<text x="143.1" y="72.5">29</text>
<text x="89.3" y="79.6">14</text>
<text x="94.8" y="81.3">IO20</text>
<text x="135.7" y="81.3">IO0</text>
<text x="143.1" y="79.6">27</text>
<text x="100.2" y="92.7" transform="rotate(-90 100.2 92.7)">IO3</text>
<text x="103.7" y="92.7" transform="rotate(-90 103.7 92.7)">IO46</text>
<text x="107.2" y="92.7" transform="rotate(-90 107.2 92.7)">IO9</text>
<text x="110.8" y="92.7" transform="rotate(-90 110.8 92.7)">IO10</text>
<text x="114.3" y="92.7" transform="rotate(-90 114.3 92.7)">IO11</text>
<text x="117.8" y="92.7" transform="rotate(-90 117.8 92.7)">IO12</text>
<text x="121.4" y="92.7" transform="rotate(-90 121.4 92.7)">IO13</text>
<text x="124.9" y="92.7" transform="rotate(-90 124.9 92.7)">IO14</text>
<text x="128.4" y="92.7" transform="rotate(-90 128.4 92.7)">IO21</text>
<text x="131.9" y="92.7" transform="rotate(-90 131.9 92.7)">IO47</text>
<text x="135.5" y="92.7" transform="rotate(-90 135.5 92.7)">IO48</text>
<text x="139" y="92.7" transform="rotate(-90 139 92.7)">IO45</text>
<text x="98.4" y="98.2" transform="rotate(-90 98.4 98.2)">15</text>
<text x="102" y="98.2" transform="rotate(-90 102 98.2)">16</text>
<text x="105.5" y="98.2" transform="rotate(-90 105.5 98.2)">17</text>
<text x="109" y="98.2" transform="rotate(-90 109 98.2)">18</text>
<text x="112.5" y="98.2" transform="rotate(-90 112.5 98.2)">19</text>
<text x="116.1" y="98.2" transform="rotate(-90 116.1 98.2)">20</text>
<text x="119.6" y="98.2" transform="rotate(-90 119.6 98.2)">21</text>
<text x="123.1" y="98.2" transform="rotate(-90 123.1 98.2)">22</text>
<text x="126.6" y="98.2" transform="rotate(-90 126.6 98.2)">23</text>
<text x="130.2" y="98.2" transform="rotate(-90 130.2 98.2)">24</text>
<text x="133.7" y="98.2" transform="rotate(-90 133.7 98.2)">25</text>
<text x="137.2" y="98.2" transform="rotate(-90 137.2 98.2)">26</text>
<text x="35" y="121.9">1</text>
<text x="51.2" y="121.9">2</text>
<text x="271.2" y="123.6">1</text>
<text x="274.7" y="125.4">1</text>
<text x="271.2" y="127.2">2</text>
<text x="271.2" y="130.7">3</text>
<text x="274.7" y="128.9">2</text>
<text x="96.8" y="136">1</text>
<text x="112.9" y="136">2</text>
<text x="271.2" y="134.2">4</text>
<text x="274.7" y="132.5">3</text>
<text x="274.7" y="136">4</text>
<text x="271.2" y="160.7">1</text>
<text x="213" y="162.5">1</text>
<text x="213" y="166">2</text>
<text x="216.5" y="164.2">1</text>
<text x="216.5" y="167.7">2</text>
<text x="271.2" y="164.2">2</text>
<text x="271.2" y="167.7">3</text>
<text x="274.7" y="162.5">1</text>
<text x="274.7" y="166">2</text>
<text x="213" y="169.5">3</text>
<text x="213" y="173">4</text>
<text x="216.5" y="171.3">3</text>
<text x="271.2" y="171.3">4</text>
<text x="274.7" y="169.5">3</text>
<text x="274.7" y="173">4</text>
<text x="216.5" y="174.8">4</text>
<text x="308.3" y="215.4">1</text>
<text x="338.8" y="215.4">5</text>
<text x="311.7" y="217.1">VIN</text>
<text x="328.4" y="217.1">VOUT</text>
<text x="34.8" y="226">2</text>
<text x="38.3" y="227.7">VBUS</text>
<text x="48.6" y="224.2">SHELL</text>
<text x="60.1" y="222.4">14</text>
<text x="308.3" y="222.4">3</text>
<text x="311.7" y="224.2">CE</text>
<text x="332.8" y="224.2">NC</text>
<text x="338.8" y="222.4">4</text>
<text x="34.8" y="229.5">3</text>
<text x="34.8" y="233">4</text>
<text x="38.3" y="231.2">SBU2</text>
<text x="34.8" y="236.5">5</text>
<text x="38.3" y="234.8">CC1</text>
<text x="38.3" y="238.3">DN2</text>
<text x="34.8" y="240.1">6</text>
<text x="34.8" y="243.6">7</text>
<text x="38.3" y="241.8">DP1</text>
<text x="38.3" y="245.4">DN1</text>
<text x="34.8" y="247.1">8</text>
<text x="34.8" y="250.6">9</text>
<text x="38.3" y="248.9">DP2</text>
<text x="32.8" y="254.2">10</text>
<text x="32.8" y="257.7">11</text>
<text x="38.3" y="252.4">SBU1</text>
<text x="38.3" y="255.9">CC2</text>
<text x="38.3" y="259.5">VBUS</text>
<text x="48.6" y="263">SHELL</text>
<text x="60.1" y="261.2">13</text>
</g>
<g font-size="3.2">
<text x="91.3" y="33.7">1</text>
<text x="94.8" y="35.5">GND</text>
<text x="117.8" y="30.3" transform="rotate(-90 117.8 30.3)">41</text>
<text x="134.3" y="35.5">GND</text>
<text x="143.1" y="33.7">40</text>
<text x="119.6" y="39.1" transform="rotate(-90 119.6 39.1)">GND</text>
<text x="188.9" y="106">8</text>
<text x="188.9" y="113.1">6</text>
<text x="188.9" y="109.5">7</text>
<text x="188.9" y="116.6">5</text>
<text x="188.9" y="123.6">3</text>
<text x="188.9" y="120.1">4</text>
<text x="329.4" y="125.4">1</text>
<text x="188.9" y="130.7">1</text>
<text x="188.9" y="127.2">2</text>
<text x="329.4" y="128.9">2</text>
<text x="329.4" y="132.5">3</text>
<text x="329.4" y="136">4</text>
<text x="329.4" y="139.5">5</text>
<text x="329.4" y="143.1">6</text>
<text x="329.4" y="146.6">7</text>
<text x="329.4" y="150.1">8</text>
<text x="308.3" y="218.9">2</text>
<text x="311.7" y="220.7">VSS</text>
<text x="34.8" y="222.4">1</text>
<text x="38.3" y="224.2">GND</text>
<text x="32.8" y="261.2">12</text>
<text x="38.3" y="263">GND</text>
</g>
<g font-size="2.5" fill="#00f">
<text x="330" y="24.9">4</text>
<text x="352.8" y="24.9">1</text>
<text x="330" y="31.9">3</text>
<text x="352.8" y="31.9">2</text>
<text x="330" y="81.3">1</text>
<text x="352.8" y="81.3">4</text>
<text x="330" y="88.4">2</text>
<text x="352.8" y="88.4">3</text>
</g>
</svg>
